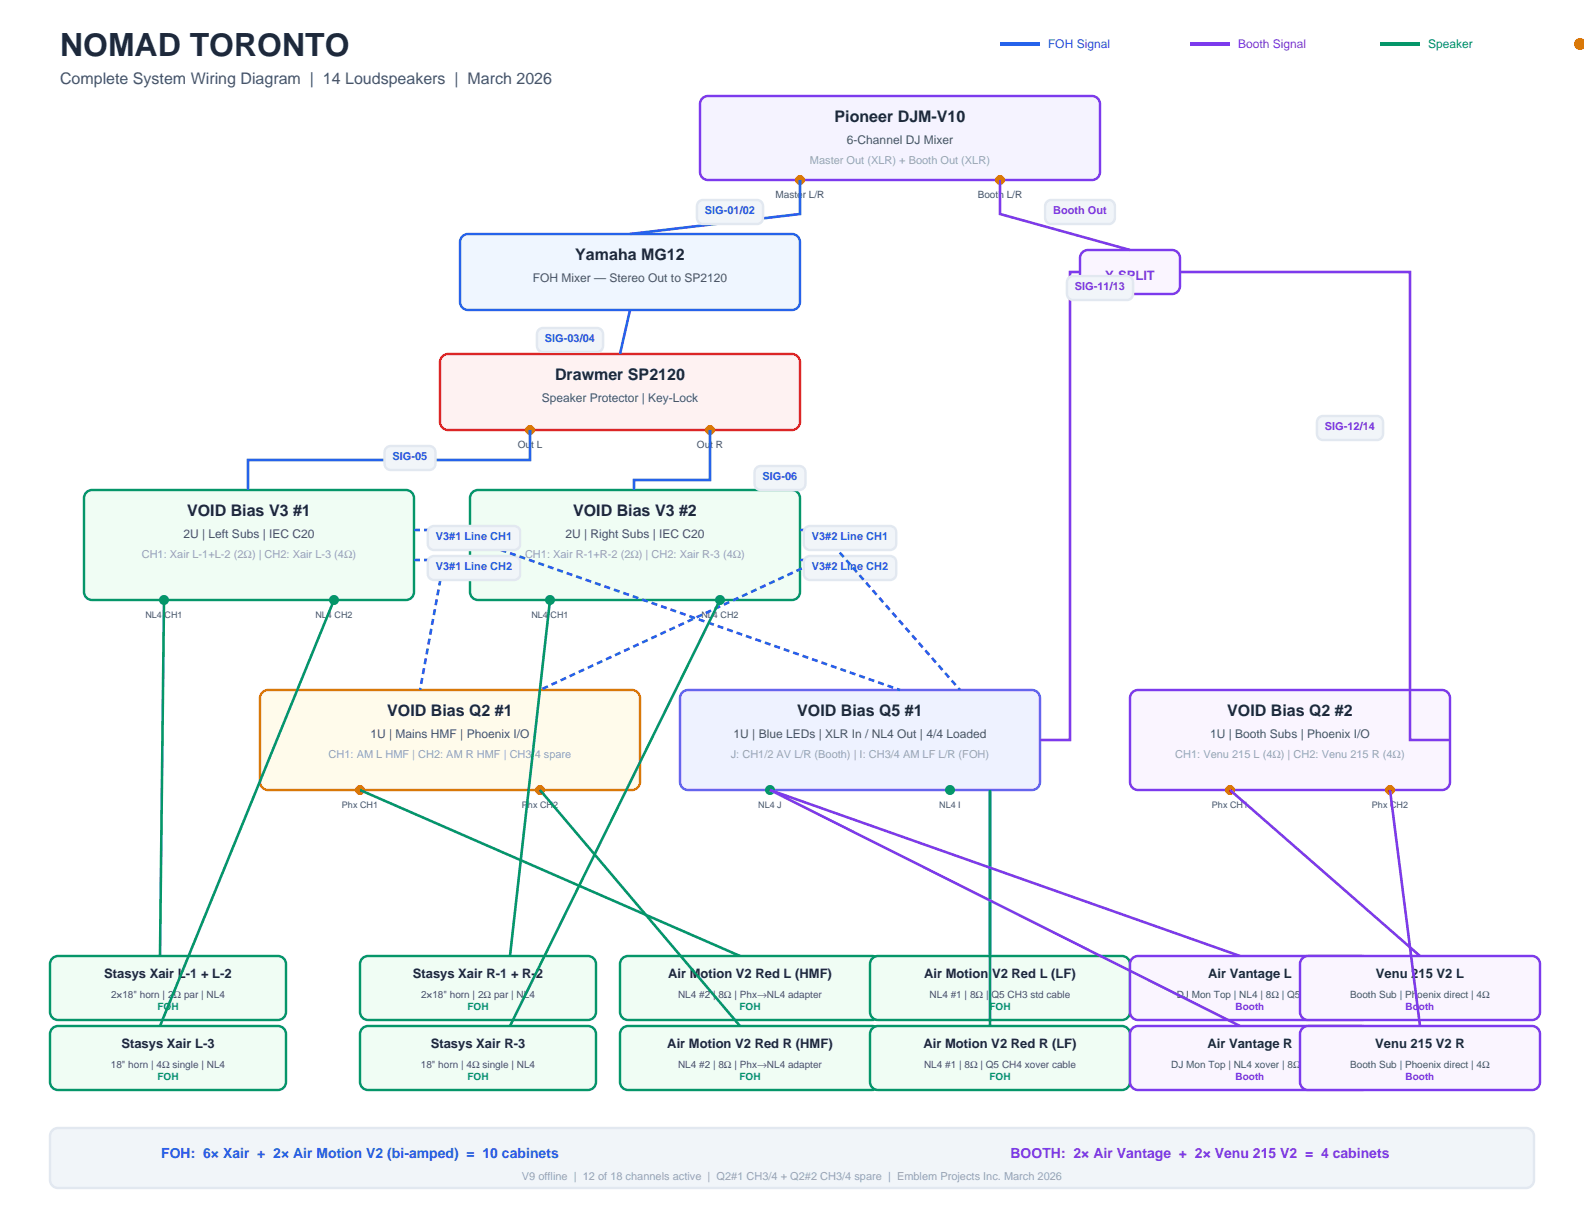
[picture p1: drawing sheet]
<svg xmlns="http://www.w3.org/2000/svg" width="279mm" height="216mm" viewBox="0 0 279 216" stroke-linecap="round" stroke-linejoin="round" font-family="sans-serif">
<path d="M176.4 7.8h7" fill="none" stroke="#2563eb" stroke-width=".71" stroke-linecap="butt"/>
<path d="M209.9 7.8h7.1" fill="none" stroke="#7c3aed" stroke-width=".71" stroke-linecap="butt"/>
<path d="M243.4 7.8h7.1" fill="none" stroke="#059669" stroke-width=".71" stroke-linecap="butt"/>
<path d="M278.1 6.9a.84 .84 0 0 1 1-.1 .84 .84 0 0 1 .3 1 .87 .87 0 0 1-.5 1 .87 .87 0 0 1-1.1-.4 1.06 1.06 0 0 1 .3-1.5z" fill-rule="evenodd" fill="#d97706"/>
<path d="M124 17.2l.9-.3h67.7a1.41 1.41 0 0 1 1.4 1.4v12a1.41 1.41 0 0 1-1.4 1.5h-67.7a1.41 1.41 0 0 1-1.4-1.5v-12v-.4z" fill-rule="evenodd" fill="#f5f3ff" stroke="#7c3aed" stroke-width=".42"/>
<g fill="#d97706">
<circle cx="141.1" cy="31.7" r=".88"/>
<circle cx="176.4" cy="31.7" r=".88"/>
</g>
<path d="M81.4 41.9l.7-.6h.4h57.2a1.41 1.41 0 0 1 1.4 1.4v10.6a1.41 1.41 0 0 1-1.4 1.4h-57.2a1.41 1.41 0 0 1-1.4-1.4v-10.6z" fill-rule="evenodd" fill="#eff6ff" stroke="#2563eb" stroke-width=".42"/>
<path d="M141.1 31.8v5.9l-30 3.6" fill="none" stroke="#2563eb" stroke-width=".46"/>
<path d="M123.4 35.5l.6-.2h9.5a1.06 1.06 0 0 1 1.1 1v2.2a1.06 1.06 0 0 1-1.1 1h-9.5a1.06 1.06 0 0 1-1.1-1v-2.2l.1-.3z" fill-rule="evenodd" fill="#f1f5f9" stroke="#e2e8f0" stroke-width=".42"/>
<path d="M190.8 44.7l.7-.5 .4-.1h14.8a1.41 1.41 0 0 1 1.4 1.4v4.9a1.41 1.41 0 0 1-1.4 1.5h-14.8a1.41 1.41 0 0 1-1.4-1.5v-4.9z" fill-rule="evenodd" fill="#faf5ff" stroke="#7c3aed" stroke-width=".42"/>
<path d="M176.4 31.8v5.9l22.9 6.4" fill="none" stroke="#7c3aed" stroke-width=".46"/>
<path d="M184.8 35.5l.6-.2h10.2a1.06 1.06 0 0 1 1.1 1v2.2a1.06 1.06 0 0 1-1.1 1h-10.2a1.06 1.06 0 0 1-1.1-1v-2.2l.1-.3z" fill-rule="evenodd" fill="#f1f5f9" stroke="#e2e8f0" stroke-width=".42"/>
<path d="M77.9 63l.7-.5 .4-.1h60.7a1.41 1.41 0 0 1 1.4 1.5v10.5a1.41 1.41 0 0 1-1.4 1.4h-60.7a1.41 1.41 0 0 1-1.4-1.4v-10.5z" fill-rule="evenodd" fill="#fef2f2" stroke="#dc2626" stroke-width=".42"/>
<path d="M111.1 54.7l-1.7 7.7" fill="none" stroke="#2563eb" stroke-width=".46"/>
<path d="M95.1 58.1l.7-.2h9.5a1.06 1.06 0 0 1 1.1 1v2.1a1.06 1.06 0 0 1-1.1 1.1h-9.5a1.06 1.06 0 0 1-1.1-1.1v-2.1l.1-.3z" fill-rule="evenodd" fill="#f1f5f9" stroke="#e2e8f0" stroke-width=".42"/>
<g fill="#d97706">
<circle cx="93.5" cy="75.8" r=".88"/>
<circle cx="125.2" cy="75.8" r=".88"/>
</g>
<path d="M15.1 87l.7-.5 .4-.1h55.4a1.41 1.41 0 0 1 1.4 1.4v16.6a1.41 1.41 0 0 1-1.4 1.4h-55.4a1.41 1.41 0 0 1-1.4-1.4v-16.6z" fill-rule="evenodd" fill="#f0fdf4" stroke="#059669" stroke-width=".42"/>
<path d="M93.5 75.8v5.3h-49.8v5.3" fill="none" stroke="#2563eb" stroke-width=".46"/>
<path d="M68.3 78.9l.6-.2h6.8a1.06 1.06 0 0 1 1.1 1v2.1a1.06 1.06 0 0 1-1.1 1.1h-6.8a1.06 1.06 0 0 1-1.1-1.1v-2.1l.1-.3z" fill-rule="evenodd" fill="#f1f5f9" stroke="#e2e8f0" stroke-width=".42"/>
<g fill="#059669">
<circle cx="28.9" cy="105.8" r=".88"/>
<circle cx="58.9" cy="105.8" r=".88"/>
</g>
<path d="M83.2 87l.7-.5 .4-.1h55.4a1.41 1.41 0 0 1 1.4 1.4v16.6a1.41 1.41 0 0 1-1.4 1.4h-55.4a1.41 1.41 0 0 1-1.4-1.4v-16.6z" fill-rule="evenodd" fill="#f0fdf4" stroke="#059669" stroke-width=".42"/>
<path d="M125.2 75.8v8.9h-13.4v1.7" fill="none" stroke="#2563eb" stroke-width=".46"/>
<path d="M133.5 82.4l.7-.2h6.8a1.06 1.06 0 0 1 1.1 1.1v2.1a1.06 1.06 0 0 1-1.1 1h-6.8a1.06 1.06 0 0 1-1.1-1v-2.1l.1-.4z" fill-rule="evenodd" fill="#f1f5f9" stroke="#e2e8f0" stroke-width=".42"/>
<g fill="#059669">
<circle cx="97" cy="105.8" r=".88"/>
<circle cx="127" cy="105.8" r=".88"/>
</g>
<path d="M46.1 122.3l.7-.5 .5-.1h64.2a1.41 1.41 0 0 1 1.4 1.4v14.8a1.41 1.41 0 0 1-1.4 1.4h-64.2a1.41 1.41 0 0 1-1.4-1.4v-14.8z" fill-rule="evenodd" fill="#fffbeb" stroke="#d97706" stroke-width=".42"/>
<g fill="#ea580c">
<circle cx="63.5" cy="139.3" r=".88"/>
<circle cx="95.2" cy="139.3" r=".88"/>
</g>
<path d="M73 98.8h5.3l-4.2 22.9" fill="none" stroke="#2563eb" stroke-width=".46" stroke-dasharray="1.1 .7" stroke-linecap="butt"/>
<path d="M75.9 98.3l.6-.2h14.2a1.06 1.06 0 0 1 1.1 1v2.1a1.06 1.06 0 0 1-1.1 1.1h-14.2a1.06 1.06 0 0 1-1-1.1v-2.1v-.3z" fill-rule="evenodd" fill="#f1f5f9" stroke="#e2e8f0" stroke-width=".42"/>
<path d="M141.1 98.8h3.5l-49.4 22.9" fill="none" stroke="#2563eb" stroke-width=".46" stroke-dasharray="1.1 .7" stroke-linecap="butt"/>
<path d="M142.2 98.3l.6-.2h14.2a1.06 1.06 0 0 1 1.1 1v2.1a1.06 1.06 0 0 1-1.1 1.1h-14.2a1.06 1.06 0 0 1-1-1.1v-2.1v-.3z" fill-rule="evenodd" fill="#f1f5f9" stroke="#e2e8f0" stroke-width=".42"/>
<path d="M120.5 122l.9-.3h60.6a1.41 1.41 0 0 1 1.4 1.4v14.8a1.41 1.41 0 0 1-1.4 1.4h-60.6a1.41 1.41 0 0 1-1.5-1.4v-14.8l.1-.4z" fill-rule="evenodd" fill="#eef2ff" stroke="#6366f1" stroke-width=".42"/>
<g fill="#059669">
<circle cx="135.8" cy="139.3" r=".88"/>
<circle cx="167.6" cy="139.3" r=".88"/>
</g>
<path d="M73 93.5h5.3l80.4 28.2" fill="none" stroke="#2563eb" stroke-width=".46" stroke-dasharray="1.1 .7" stroke-linecap="butt"/>
<path d="M75.9 93l.6-.2h14.2a1.06 1.06 0 0 1 1.1 1v2.2a1.06 1.06 0 0 1-1.1 1h-14.2a1.06 1.06 0 0 1-1-1v-2.2v-.3z" fill-rule="evenodd" fill="#f1f5f9" stroke="#e2e8f0" stroke-width=".42"/>
<path d="M141.1 93.5h3.5l24.7 28.2" fill="none" stroke="#2563eb" stroke-width=".46" stroke-dasharray="1.1 .7" stroke-linecap="butt"/>
<path d="M142.2 93l.6-.2h14.2a1.06 1.06 0 0 1 1.1 1v2.2a1.06 1.06 0 0 1-1.1 1h-14.2a1.06 1.06 0 0 1-1-1v-2.2v-.3z" fill-rule="evenodd" fill="#f1f5f9" stroke="#e2e8f0" stroke-width=".42"/>
<path d="M190.5 48h-1.8v82.5h-5.3" fill="none" stroke="#7c3aed" stroke-width=".46"/>
<path d="M188.4 49.1l.5-.4h.4h9.5a1.06 1.06 0 0 1 1.1 1v2.2a1.06 1.06 0 0 1-1.1 1h-9.5a1.06 1.06 0 0 1-1.1-1v-2.2z" fill-rule="evenodd" fill="#f1f5f9" stroke="#e2e8f0" stroke-width=".42"/>
<path d="M199.6 122.3l.7-.5 .4-.1h53.7a1.41 1.41 0 0 1 1.4 1.4v14.8a1.41 1.41 0 0 1-1.4 1.4h-53.7a1.41 1.41 0 0 1-1.4-1.4v-14.8z" fill-rule="evenodd" fill="#faf5ff" stroke="#7c3aed" stroke-width=".42"/>
<g fill="#ea580c">
<circle cx="217" cy="139.3" r=".88"/>
<circle cx="245.2" cy="139.3" r=".88"/>
</g>
<path d="M208.1 48h40.6v82.5h7.1" fill="none" stroke="#7c3aed" stroke-width=".46"/>
<path d="M232.7 73.6l.7-.2h9.5a1.06 1.06 0 0 1 1.1 1v2.2a1.06 1.06 0 0 1-1.1 1h-9.5a1.06 1.06 0 0 1-1.1-1v-2.2v-.3z" fill-rule="evenodd" fill="#f1f5f9" stroke="#e2e8f0" stroke-width=".42"/>
<path d="M28.9 105.8l-.7 62.8" fill="none" stroke="#059669" stroke-width=".46"/>
<path d="M9.4 168.9l.8-.3h38.8a1.41 1.41 0 0 1 1.4 1.4v8.5a1.41 1.41 0 0 1-1.4 1.4h-38.8a1.41 1.41 0 0 1-1.4-1.4v-8.5l.1-.4z" fill-rule="evenodd" fill="#f0fdf4" stroke="#059669" stroke-width=".42"/>
<path d="M58.9 105.8l-30.7 75.2" fill="none" stroke="#059669" stroke-width=".46"/>
<path d="M9.4 181.2l.8-.2h38.8a1.41 1.41 0 0 1 1.4 1.4v8.5a1.41 1.41 0 0 1-1.4 1.4h-38.8a1.41 1.41 0 0 1-1.4-1.4v-8.5l.1-.5z" fill-rule="evenodd" fill="#f0fdf4" stroke="#059669" stroke-width=".42"/>
<path d="M97 105.8l-7 62.8" fill="none" stroke="#059669" stroke-width=".46"/>
<path d="M63.8 169.2l.7-.5 .4-.1h38.8a1.41 1.41 0 0 1 1.4 1.4v8.5a1.41 1.41 0 0 1-1.4 1.4h-38.8a1.41 1.41 0 0 1-1.4-1.4v-8.5z" fill-rule="evenodd" fill="#f0fdf4" stroke="#059669" stroke-width=".42"/>
<path d="M127 105.8l-37 75.2" fill="none" stroke="#059669" stroke-width=".46"/>
<path d="M63.8 181.6l.7-.6h.4h38.8a1.41 1.41 0 0 1 1.4 1.4v8.5a1.41 1.41 0 0 1-1.4 1.4h-38.8a1.41 1.41 0 0 1-1.4-1.4v-8.5z" fill-rule="evenodd" fill="#f0fdf4" stroke="#059669" stroke-width=".42"/>
<path d="M63.5 139.3l67 29.3" fill="none" stroke="#059669" stroke-width=".46"/>
<path d="M109.9 168.9l.9-.3h43a1.41 1.41 0 0 1 1.4 1.4v8.5a1.41 1.41 0 0 1-1.4 1.4h-43a1.41 1.41 0 0 1-1.4-1.4v-8.5v-.4z" fill-rule="evenodd" fill="#f0fdf4" stroke="#059669" stroke-width=".42"/>
<path d="M95.2 139.3l35.3 41.7" fill="none" stroke="#059669" stroke-width=".46"/>
<path d="M109.9 181.2l.9-.2h43a1.41 1.41 0 0 1 1.4 1.4v8.5a1.41 1.41 0 0 1-1.4 1.4h-43a1.41 1.41 0 0 1-1.4-1.4v-8.5v-.5z" fill-rule="evenodd" fill="#f0fdf4" stroke="#059669" stroke-width=".42"/>
<path d="M174.6 139.3v29.3" fill="none" stroke="#059669" stroke-width=".46"/>
<path d="M154 168.9l.9-.3h43a1.41 1.41 0 0 1 1.4 1.4v8.5a1.41 1.41 0 0 1-1.4 1.4h-43a1.41 1.41 0 0 1-1.4-1.4v-8.5v-.4z" fill-rule="evenodd" fill="#f0fdf4" stroke="#059669" stroke-width=".42"/>
<path d="M174.6 139.3v41.7" fill="none" stroke="#059669" stroke-width=".46"/>
<path d="M154 181.2l.9-.2h43a1.41 1.41 0 0 1 1.4 1.4v8.5a1.41 1.41 0 0 1-1.4 1.4h-43a1.41 1.41 0 0 1-1.4-1.4v-8.5v-.5z" fill-rule="evenodd" fill="#f0fdf4" stroke="#059669" stroke-width=".42"/>
<path d="M135.8 139.3l82.9 29.3" fill="none" stroke="#7c3aed" stroke-width=".46"/>
<path d="M199.6 169.2l.7-.5 .4-.1h39.5a1.41 1.41 0 0 1 1.5 1.4v8.5a1.41 1.41 0 0 1-1.5 1.4h-39.5a1.41 1.41 0 0 1-1.4-1.4v-8.5z" fill-rule="evenodd" fill="#faf5ff" stroke="#7c3aed" stroke-width=".42"/>
<path d="M135.8 139.3l82.9 41.7" fill="none" stroke="#7c3aed" stroke-width=".46"/>
<path d="M199.6 181.6l.7-.6h.4h39.5a1.41 1.41 0 0 1 1.5 1.4v8.5a1.41 1.41 0 0 1-1.5 1.4h-39.5a1.41 1.41 0 0 1-1.4-1.4v-8.5z" fill-rule="evenodd" fill="#faf5ff" stroke="#7c3aed" stroke-width=".42"/>
<path d="M217 139.3l33.5 29.3" fill="none" stroke="#7c3aed" stroke-width=".46"/>
<path d="M229.6 169.2l.7-.5 .4-.1h39.5a1.41 1.41 0 0 1 1.4 1.4v8.5a1.41 1.41 0 0 1-1.4 1.4h-39.5a1.41 1.41 0 0 1-1.4-1.4v-8.5z" fill-rule="evenodd" fill="#faf5ff" stroke="#7c3aed" stroke-width=".42"/>
<path d="M245.2 139.3l5.3 41.7" fill="none" stroke="#7c3aed" stroke-width=".46"/>
<path d="M229.6 181.6l.7-.6h.4h39.5a1.41 1.41 0 0 1 1.4 1.4v8.5a1.41 1.41 0 0 1-1.4 1.4h-39.5a1.41 1.41 0 0 1-1.4-1.4v-8.5z" fill-rule="evenodd" fill="#faf5ff" stroke="#7c3aed" stroke-width=".42"/>
<path d="M9.4 199.2l.8-.2h259a1.41 1.41 0 0 1 1.4 1.4v7.7a1.41 1.41 0 0 1-1.4 1.4h-259a1.41 1.41 0 0 1-1.4-1.4v-7.7l.1-.5z" fill-rule="evenodd" fill="#f1f5f9" stroke="#e2e8f0" stroke-width=".42"/>
<text font-size="5.6" fill="#1e293b" x="10.6" y="9.9">NOMAD TORONTO</text>
<text font-size="2.8" fill="#475569" x="10.6" y="14.8">Complete System Wiring Diagram | 14 Loudspeakers | March 2026</text>
<g font-size="2.8" fill="#1e293b">
<text x="147.2" y="21.5">Pioneer DJM-V10</text>
<text x="101.5" y="45.9">Yamaha MG12</text>
<text x="97.9" y="67">Drawmer SP2120</text>
<text x="33" y="91">VOID Bias V3 #1</text>
<text x="101.1" y="91">VOID Bias V3 #2</text>
<text x="68.3" y="126.3">VOID Bias Q2 #1</text>
<text x="140.6" y="126.3">VOID Bias Q5 #1</text>
<text x="216.5" y="126.3">VOID Bias Q2 #2</text>
</g>
<text font-size="2.5" fill="#2563eb" x="28.4" y="204.3">FOH: 6× Xair + 2× Air Motion V2 (bi-amped) = 10 cabinets</text>
<text font-size="2.5" fill="#7c3aed" x="178.2" y="204.3">BOOTH: 2× Air Vantage + 2× Venu 215 V2 = 4 cabinets</text>
<text font-size="2.3" fill="#7c3aed" x="194.9" y="49.4">Y-SPLIT</text>
<g font-size="2.3" fill="#1e293b">
<text x="18.4" y="172.5">Stasys Xair L-1 + L-2</text>
<text x="72.8" y="172.5">Stasys Xair R-1 + R-2</text>
<text x="117.8" y="172.5">Air Motion V2 Red L (HMF)</text>
<text x="163" y="172.5">Air Motion V2 Red L (LF)</text>
<text x="213.1" y="172.5">Air Vantage L</text>
<text x="242.7" y="172.5">Venu 215 V2 L</text>
<text x="21.4" y="184.9">Stasys Xair L-3</text>
<text x="76" y="184.9">Stasys Xair R-3</text>
<text x="117.7" y="184.9">Air Motion V2 Red R (HMF)</text>
<text x="162.9" y="184.9">Air Motion V2 Red R (LF)</text>
<text x="213" y="184.9">Air Vantage R</text>
<text x="242.6" y="184.9">Venu 215 V2 R</text>
</g>
<text font-size="2.1" fill="#2563eb" x="184.9" y="8.5">FOH Signal</text>
<text font-size="2.1" fill="#7c3aed" x="218.4" y="8.5">Booth Signal</text>
<text font-size="2.1" fill="#059669" x="251.9" y="8.5">Speaker</text>
<g font-size="2.1" fill="#475569">
<text x="149.4" y="25.4">6-Channel DJ Mixer</text>
<text x="94" y="49.7">FOH Mixer — Stereo Out to SP2120</text>
<text x="95.6" y="70.9">Speaker Protector | Key-Lock</text>
<text x="32.4" y="94.9">2U | Left Subs | IEC C20</text>
<text x="99.8" y="94.9">2U | Right Subs | IEC C20</text>
<text x="65.4" y="130.2">1U | Mains HMF | Phoenix I/O</text>
<text x="129.4" y="130.2">1U | Blue LEDs | XLR In / NL4 Out | 4/4 Loaded</text>
<text x="213.5" y="130.2">1U | Booth Subs | Phoenix I/O</text>
</g>
<g font-size="1.9" fill="#94a3b8">
<text x="142.9" y="28.9">Master Out (XLR) + Booth Out (XLR)</text>
<text x="25" y="98.4">CH1: Xair L-1+L-2 (2Ω) | CH2: Xair L-3 (4Ω)</text>
<text x="92.6" y="98.4">CH1: Xair R-1+R-2 (2Ω) | CH2: Xair R-3 (4Ω)</text>
<text x="58" y="133.7">CH1: AM L HMF | CH2: AM R HMF | CH3/4 spare</text>
<text x="128.9" y="133.7">J: CH1/2 AV L/R (Booth) | I: CH3/4 AM LF L/R (FOH)</text>
<text x="207.3" y="133.7">CH1: Venu 215 L (4Ω) | CH2: Venu 215 R (4Ω)</text>
<text x="92.1" y="208.1">V9 offline | 12 of 18 channels active | Q2#1 CH3/4 + Q2#2 CH3/4 spare | Emblem Projects Inc. March 2026</text>
</g>
<g font-size="1.9" fill="#2563eb">
<text x="124.3" y="37.7">SIG-01/02</text>
<text x="96.1" y="60.3">SIG-03/04</text>
<text x="69.2" y="81.1">SIG-05</text>
<text x="134.5" y="84.7">SIG-06</text>
<text x="76.9" y="95.2">V3#1 Line CH1</text>
<text x="143.2" y="95.2">V3#2 Line CH1</text>
<text x="76.9" y="100.5">V3#1 Line CH2</text>
<text x="143.2" y="100.5">V3#2 Line CH2</text>
</g>
<g font-size="1.9" fill="#7c3aed">
<text x="185.8" y="37.7">Booth Out</text>
<text x="189.6" y="51.2">SIG-11/13</text>
<text x="233.7" y="75.8">SIG-12/14</text>
</g>
<g font-size="1.8" fill="#475569">
<text x="136.8" y="34.9">Master L/R</text>
<text x="172.5" y="34.9">Booth L/R</text>
<text x="91.3" y="79">Out L</text>
<text x="122.9" y="79">Out R</text>
<text x="19.6" y="176">2×18&quot; horn | 2Ω par | NL4</text>
<text x="74.3" y="176">2×18&quot; horn | 2Ω par | NL4</text>
<text x="119.6" y="176">NL4 #2 | 8Ω | Phx→NL4 adapter</text>
<text x="164" y="176">NL4 #1 | 8Ω | Q5 CH3 std cable</text>
<text x="207.6" y="176">DJ Mon Top | NL4 | 8Ω | Q5 CH1</text>
<text x="238.2" y="176">Booth Sub | Phoenix direct | 4Ω</text>
<text x="19.6" y="188.4">18&quot; horn | 4Ω single | NL4</text>
<text x="74.2" y="188.4">18&quot; horn | 4Ω single | NL4</text>
<text x="119.6" y="188.4">NL4 #2 | 8Ω | Phx→NL4 adapter</text>
<text x="163" y="188.4">NL4 #1 | 8Ω | Q5 CH4 xover cable</text>
<text x="206.6" y="188.4">DJ Mon Top | NL4 xover | 8Ω</text>
<text x="238.2" y="188.4">Booth Sub | Phoenix direct | 4Ω</text>
</g>
<g font-size="1.8" fill="#059669">
<text x="27.8" y="178.2">FOH</text>
<text x="82.5" y="178.2">FOH</text>
<text x="130.4" y="178.2">FOH</text>
<text x="174.5" y="178.2">FOH</text>
<text x="27.8" y="190.5">FOH</text>
<text x="82.5" y="190.5">FOH</text>
<text x="130.4" y="190.5">FOH</text>
<text x="174.5" y="190.5">FOH</text>
</g>
<g font-size="1.8" fill="#7c3aed">
<text x="217.9" y="178.2">Booth</text>
<text x="247.9" y="178.2">Booth</text>
<text x="217.9" y="190.5">Booth</text>
<text x="247.9" y="190.5">Booth</text>
</g>
<g font-size="1.6" fill="#475569">
<text x="25.7" y="109">NL4 CH1</text>
<text x="55.6" y="109">NL4 CH2</text>
<text x="93.7" y="109">NL4 CH1</text>
<text x="123.7" y="109">NL4 CH2</text>
<text x="60.3" y="142.5">Phx CH1</text>
<text x="92.1" y="142.5">Phx CH2</text>
<text x="133.7" y="142.5">NL4 J</text>
<text x="165.7" y="142.5">NL4 I</text>
<text x="213.8" y="142.5">Phx CH1</text>
<text x="242" y="142.5">Phx CH2</text>
</g>
</svg>
